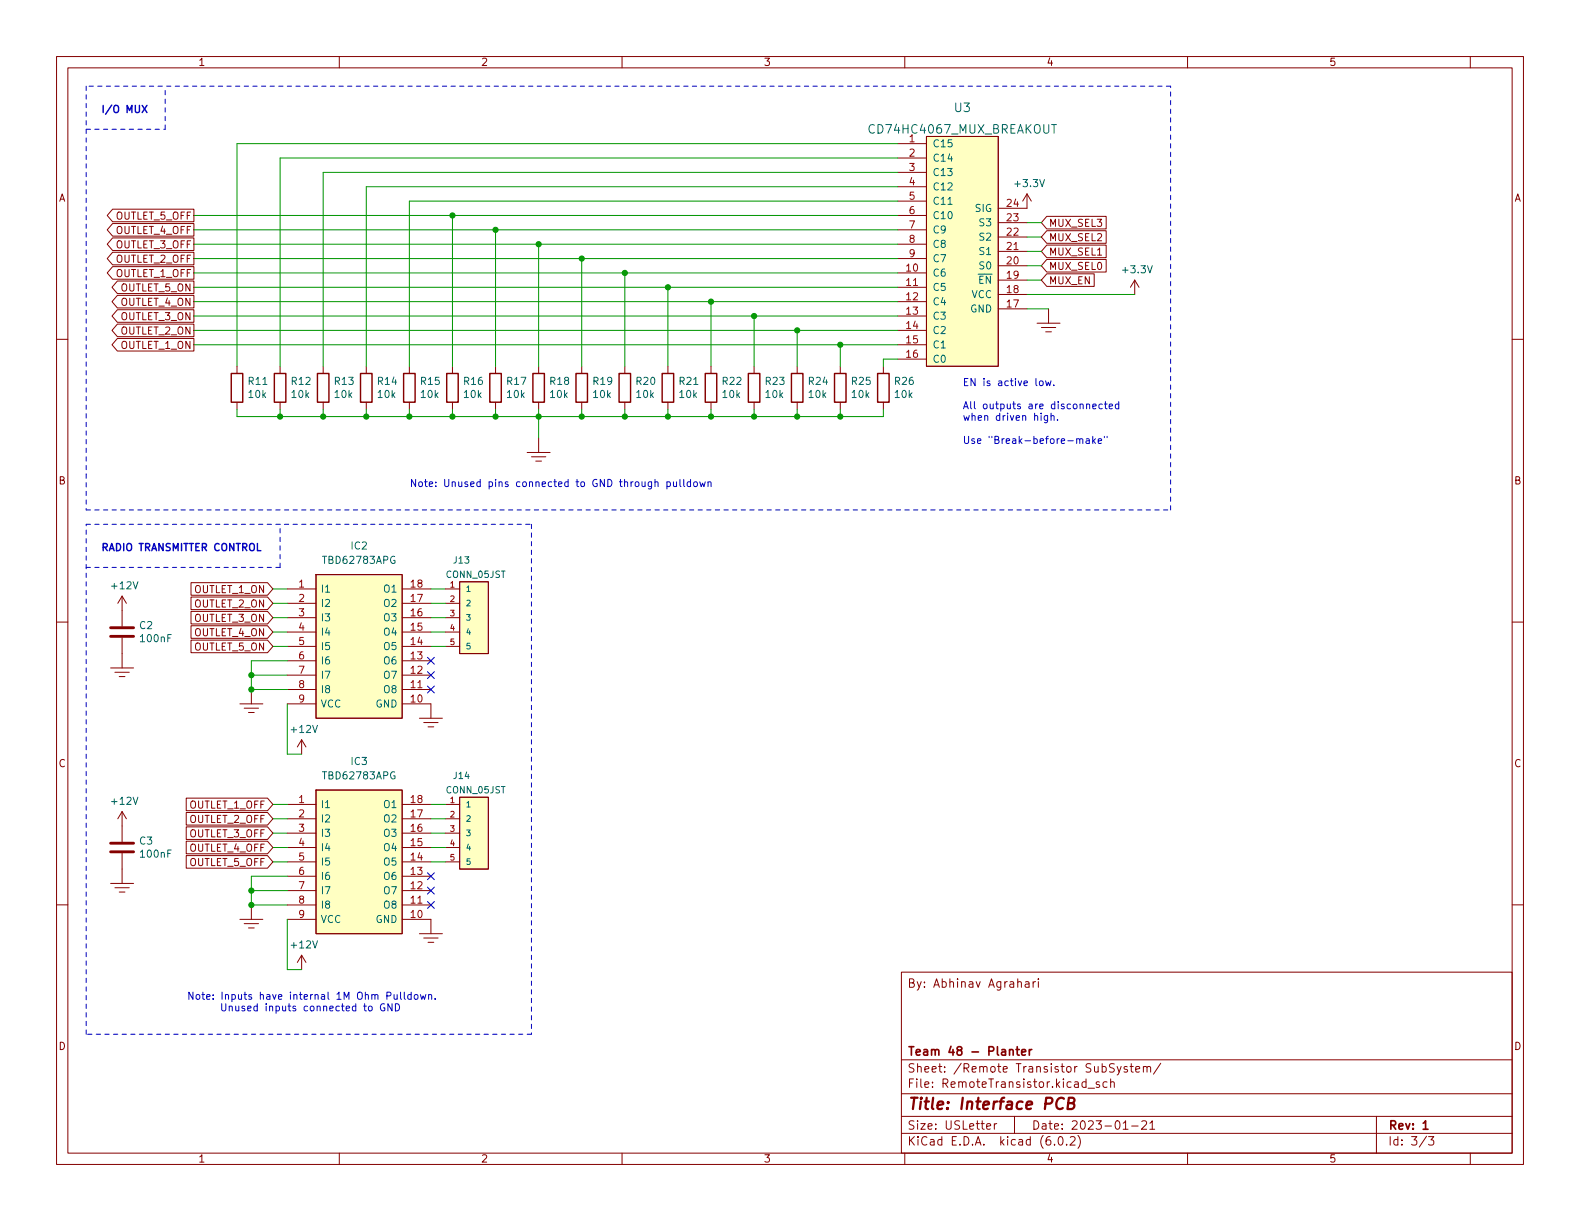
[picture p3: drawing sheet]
<svg xmlns="http://www.w3.org/2000/svg" width="279mm" height="216mm" viewBox="0 0 279 216" stroke-linecap="round" stroke-linejoin="round" font-family="sans-serif">
<g fill="none" stroke="#840000" stroke-width=".18">
<path d="M10 10h259.4v195.9h-259.4zM12 12h255.4v191.9h-255.4zM60 10v2M110 10v2M160 10v2M210 10v2M260 10v2M19.9 37h14.4v2.2h-14.4l-.9-1.1zM19.9 39.5h14.4v2.3h-14.4l-.9-1.2zM158.7 25.4h5.1M158.7 27.9h5.1M158.7 30.5h5.1"/>
<path d="M158.7 33h5.1M158.7 35.6h5.1M158.7 38.1h5.1M163.8 24.1h12.7v40.7h-12.7zM176.5 39.4h5.1M181.6 34.3l-.8 1.3M181.6 34.3v2.5h-5.1M181.6 34.3l.8 1.3M185.1 38.3h10.5v2.2h-10.5l-1-1.1zM10 60h2M19.9 42.1h14.4v2.2h-14.4l-.9-1.1zM19.9 44.6h14.4v2.2h-14.4l-.9-1.1z"/>
<path d="M19.9 47.1h14.4v2.3h-14.4l-.9-1.1zM20.8 59.8h13.5v2.3h-13.5l-1-1.1zM20.8 57.3h13.5v2.2h-13.5l-1-1.1zM20.8 54.8h13.5v2.2h-13.5l-1-1.1zM20.8 49.7h13.5v2.2h-13.5l-1-1.1zM20.8 52.2h13.5v2.3h-13.5l-1-1.2zM158.7 48.3h5.1M158.7 50.8h5.1M158.7 53.3h5.1M158.7 55.9h5.1M158.7 58.4h5.1M158.7 40.6h5.1"/>
<path d="M158.7 43.2h5.1M158.7 45.7h5.1M176.5 54.6h5.1M176.5 52.1h5.1M176.5 49.5h5.1M176.5 47h5.1M176.5 44.5h5.1M176.5 41.9h5.1M183.4 57.2h4.1M184.1 57.9h2.6M184.9 58.7h1M185.1 40.8h10.5v2.2h-10.5l-1-1.1z"/>
<path d="M185.1 43.3h10.5v2.3h-10.5l-1-1.1zM185.1 45.9h10.5v2.2h-10.5l-1-1.1zM185.1 48.4h8.4v2.2h-8.4l-1-1.1zM185.4 54.6v2.6M200.7 49.5l-.8 1.3M200.7 49.5v2.6M200.7 49.5l.7 1.3M267.4 60h2M41.9 64.8v1.2M41.9 71.1v1.3M49.5 64.8v1.2M49.5 71.1v1.3"/>
<path d="M57.1 64.8v1.2M57.1 71.1v1.3M64.8 64.8v1.2M64.8 71.1v1.3M72.4 64.8v1.2M72.4 71.1v1.3M80 64.8v1.2M80 71.1v1.3M87.6 64.8v1.2M87.6 71.1v1.3M95.2 64.8v1.2M95.2 71.1v1.3"/>
<path d="M95.2 77.5v2.5M102.9 64.8v1.2M102.9 71.1v1.3M110.5 64.8v1.2M110.5 71.1v1.3M118.1 64.8v1.2M118.1 71.1v1.3M125.7 64.8v1.2M125.7 71.1v1.3M133.3 64.8v1.2M133.3 71.1v1.3M141 64.8v1.2"/>
<path d="M141 71.1v1.3M148.6 64.8v1.2M148.6 71.1v1.3M156.2 64.8v1.2M156.2 71.1v1.3M158.7 61h5.1M158.7 63.5h5.1M93.2 80h4.1M94 80.8h2.5M94.7 81.5h1.1M10 110h2M19.6 118.1h4"/>
<path d="M20.3 118.9h2.6M21.1 119.6h1M21.6 105.4v5.3M21.6 112.8v5.3M21.6 105.4l-.8 1.3M21.6 105.4l.8 1.3M33.8 113.2h13.5l1 1.1-1 1.1h-13.5zM33.8 110.6h13.5l1 1.2-1 1.1h-13.5zM33.8 108.1h13.5l1 1.1-1 1.1h-13.5zM33.8 103h13.5l1 1.1-1 1.2h-13.5zM33.8 105.6h13.5l1 1.1-1 1.1h-13.5zM50.8 104.1h5.1"/>
<path d="M50.8 106.7h5.1M50.8 109.2h5.1M50.8 111.8h5.1M50.8 114.3h5.1M50.8 119.4h5.1M50.8 116.8h5.1M55.9 101.6h15.2v25.4h-15.2zM71.1 104.1h5.1M71.1 106.7h5.1M71.1 109.2h5.1M71.1 111.8h5.1M71.1 114.3h5.1"/>
<path d="M71.1 119.4h5.1M71.1 116.8h5.1M78.7 104.1h2.6M78.7 106.7h2.6M78.7 109.2h2.6M78.7 111.8h2.6M78.7 114.3h2.6M81.3 102.9h5.1v12.7h-5.1zM267.4 110h2M42.4 124.5h4.1M43.2 125.2h2.5M43.9 126h1.1"/>
<path d="M44.4 121.9v2.6M50.8 124.5h5.1M50.8 121.9h5.1M53.3 130.8v2.6M53.3 130.8l-.7 1.3M53.3 130.8l.8 1.3M55.9 139.7h15.2v25.4h-15.2zM71.1 124.5h5.1v2.5M71.1 121.9h5.1M74.2 127h4M74.9 127.8h2.6M75.7 128.5h1"/>
<path d="M10 160h2M19.6 156.2h4M20.3 157h2.6M21.1 157.7h1M21.6 143.5v5.3M21.6 150.9v5.3M21.6 143.5l-.8 1.3M21.6 143.5l.8 1.3M32.9 141.1h14.4l1 1.1-1 1.2h-14.4zM32.9 143.7h14.4l1 1.1-1 1.1h-14.4zM32.9 151.3h14.4l1 1.1-1 1.1h-14.4zM32.9 148.7h14.4l1 1.2-1 1.1h-14.4z"/>
<path d="M32.9 146.2h14.4l1 1.1-1 1.1h-14.4zM50.8 142.2h5.1M50.8 144.8h5.1M50.8 147.3h5.1M50.8 149.9h5.1M50.8 152.4h5.1M50.8 157.5h5.1M50.8 154.9h5.1M71.1 142.2h5.1M71.1 144.8h5.1M71.1 147.3h5.1M71.1 149.9h5.1"/>
<path d="M71.1 152.4h5.1M71.1 157.5h5.1M71.1 154.9h5.1M78.7 142.2h2.6M78.7 144.8h2.6M78.7 147.3h2.6M78.7 149.9h2.6M78.7 152.4h2.6M81.3 141h5.1v12.7h-5.1zM267.4 160h2M42.4 162.6h4.1M43.2 163.3h2.5"/>
<path d="M43.9 164.1h1.1M44.4 160v2.6M50.8 162.6h5.1M50.8 160h5.1M53.3 168.9l-.7 1.3M53.3 168.9v2.6M53.3 168.9l.8 1.3M71.1 162.6h5.1v2.5M71.1 160h5.1M74.2 165.1h4M74.9 165.9h2.6M75.7 166.6h1"/>
<path d="M159.4 171.9h108v32h-108zM180 173.7l.2-.1h.3l.1 1M181.3 173.6h.6l.1 1M182 173.9l-.5 .1a.29 .29 0 0 0-.2 .3 .29 .29 0 0 0 .2 .3l.5-.1M182.7 173.6v1M183.1 173.6h-.3l-.1 .3M183.6 173.1v.1M183.6 173.6v1M159.4 197.4h108M159.4 193.4h108M159.4 187.4h108M174.5 199.2l.7-.2-.1-.3h-.4l-.2 .2v.7h.6"/>
<path d="M175.8 198.7v1M176.3 198.7h-.3l-.2 .3M179.4 197.4v3M192 191.4l-.4-.1-.3 .3v.4l.2 .2h.5M192 190.8v1.5M192.4 192.4h1.1M194.4 191.4l-.4-.1-.2 .2 .1 .2 .5 .2v.3h-.6M195.8 191.4l-.5-.1-.3 .3v.4l.2 .2h.6M196.4 191.4l.2-.1 .4 .1v.9M196.4 190.8v1.5M197.5 188.6l.4 1M198.3 188.6l-.5 1.3-.3 .2"/>
<path d="M198.6 198.6l.4-.4v1.5M198.6 199.7h.9M199.3 188.7l-.3-.1-.2 .2v.2l.5 .1v.4h-.5M199.8 188.6h.6M200 188.1v1.3l.4 .2M200.1 199.1h1.2M200.8 189.1l.7-.2v-.2l-.5-.1-.2 .2 .1 .7h.6M201.9 198.3l.6-.1 .2 .1 .1 .3-1 1.1h1M202.2 188.7l.2-.1 .4 .1v.9M202.2 188.6v1M202.8 188.8l.2-.2 .4 .1 .1 .9M203.3 198.6l.5-.4v1.5"/>
<path d="M203.3 199.7h.9M205.3 188l-1.3 1.9M243.4 197.4v6.5M60 203.9v2M110 203.9v2M159.4 200.4h108M160 203.9v2M186.5 202.3v.2M187.3 201h.2a.81 .81 0 0 1 .6 .6 .81 .81 0 0 1-.3 .8l-.2 .1a.81 .81 0 0 1-.6-.6 .81 .81 0 0 1 .3-.9zM188.6 202.3v.2M189.3 201.1l.5-.1 .2 .1 .1 .3-.9 1.1h.9M190.6 200.8a1.72 1.72 0 0 1 0 2.2"/>
<path d="M210 203.9v2M252.3 200.9l-1.3 1.9M252.6 201h.9l-.5 .5 .5 .2v.6l-.2 .2h-.5l-.2-.2M260 203.9v2"/>
</g>
<path d="M178.5 185.7l.2-.1 .4 .1 .1 .9M178.5 185.6v1M179.7 185.6h.5M179.9 185.1v1.3l.3 .2M180.7 186.1l.7-.2-.1-.2-.4-.1-.2 .2v.7h.6M182 185.6v1M182.5 185.6l-.3 .1-.2 .2M251.7 198.6l.4-.4v1.5M251.7 199.7h.8" fill="none" stroke="#840000" stroke-width=".3"/>
<path d="M188.1 194.3a.88 .88 0 0 0-1 0 .88 .88 0 0 0-.3 .9 .69 .69 0 0 0 .3 .8 .69 .69 0 0 0 .8-.1M188.9 195.1l.9-.1a.46 .46 0 0 0 .2-.5 .46 .46 0 0 0-.3-.4h-.7l-.2 2h.7a.53 .53 0 0 0 .5-.5 .53 .53 0 0 0-.4-.5" fill="none" stroke="#840000" stroke-width=".4"/>
<g fill="#ffffc2" stroke="#ffffc2" stroke-width=".18">
<path d="M81.3 141h5.1v12.7h-5.1z"/>
<path d="M55.9 139.7h15.2v25.4h-15.2z"/>
<path d="M81.3 102.9h5.1v12.7h-5.1z"/>
<path d="M55.9 101.6h15.2v25.4h-15.2z"/>
<path d="M163.8 24.1h12.7v40.7h-12.7z"/>
</g>
<g fill="none" stroke="#840000" stroke-width=".25">
<path d="M40.9 66h2v5.1h-2zM48.5 66h2v5.1h-2zM56.1 66h2.1v5.1h-2.1zM63.8 66h2v5.1h-2zM71.4 66h2v5.1h-2zM79 66h2v5.1h-2zM86.6 66h2v5.1h-2zM94.2 66h2.1v5.1h-2.1zM101.9 66h2v5.1h-2zM109.5 66h2v5.1h-2zM117.1 66h2v5.1h-2zM124.7 66h2v5.1h-2z"/>
<path d="M132.3 66h2.1v5.1h-2.1zM140 66h2v5.1h-2zM147.6 66h2v5.1h-2zM155.2 66h2v5.1h-2z"/>
</g>
<path d="M19.6 112.5h4M19.6 111h4M19.6 150.6h4M19.6 149.1h4" fill="none" stroke="#840000" stroke-width=".51"/>
<path d="M167.6 36.1h.8M186 22h.8" fill="none" stroke="#006464" stroke-width=".18"/>
<g fill="none" stroke="#0000c2" stroke-width=".18">
<path d="M183.9 67.4l.3-.1 .3 .3v.4l-.3 .2-.3-.1-.1-.1zM184.9 67.3l.2 .9 .3-.6 .2 .6 .3-.9M185.3 73.5v1l-.3 .3-.3-.1M185.3 73.5h-.4l-.3 .2 .2 .6h.5M185.9 73.6l.1-.1h.3l.1 .8M185.9 73.1v1.2M186.3 68.1v.1M187 74.2v.1M190.4 77.7l.2-.1h.3v.8M190.9 77.8l.2-.2h.3l.1 .8M192.1 77.6h.5v.8M192.6 77.9h-.4l-.2 .2 .2 .3h.4"/>
<path d="M193.2 71.9l.6-.2v-.2l-.4-.1-.2 .2 .1 .6h.5M193.2 77.1v1.3M193.4 77.9l.3 .5M193.7 77.6l-.5 .5M194.2 78l.6-.1-.1-.3h-.3l-.2 .2 .1 .6h.4M194.9 71.5l-.3-.1-.3 .3 .1 .5h.5M195.3 71.4h.5M195.3 77.1v.3M195.5 71v1.1l.3 .2M195.8 77.1v.3M196.1 71.9l.6-.2v-.2l-.4-.1-.2 .2 .1 .6h.5M197.8 71.5l-.3-.1-.3 .3 .1 .5h.5"/>
<path d="M197.8 71v1.3M117.9 85.3l.4-.1 .2 .2-.1 .6h-.5M117.9 85.2v1.3M119.1 85.2l.1 .8h.3l.1-.1M119.6 85.2v.8M120.2 84.8v1.1l.2 .1M120.9 84.8v1.1l.2 .1M122.1 85.3l-.3-.1-.3 .2 .1 .6h.5M122.1 84.8v1.2M122.8 85.3l.3-.1 .2 .2v.4l-.2 .2h-.3l-.1-.2zM123.8 85.2l.2 .8 .2-.6 .3 .6 .2-.8M125.2 85.3l.2-.1 .3 .1v.7"/>
<path d="M125.2 85.2v.8M62.9 178l-.4-.1-.2 .2 .1 .6h.5M62.9 177.5v1.2M64.3 177.9h.5M64.5 177.5v1.1l.3 .1M65.3 178l.3-.1 .2 .2v.4l-.2 .2h-.3l-.2-.2zM68 177.5a.59 .59 0 0 0-.7 .6 .59 .59 0 0 0 .7 .6l.1-.5h-.3M68.4 176.1l.6-.1 .1-.1v-.3l-.7-.2v1.3M69.3 177.5v1.2l-.7-1.2v1.2M69.7 175.9v.7l.3 .1 .2-.1M69.9 177.5a.64 .64 0 0 1 .8 .6 .64 .64 0 0 1-.8 .6zM70.2 175.9v.8"/>
<path d="M70.8 175.4v1.1l.2 .2M71.5 175.4v1.1l.2 .2M72.7 175.9h-.4l-.2 .2 .1 .5h.5M72.7 175.4v1.3M73.4 175.9h.3l.2 .2v.4l-.2 .2-.3-.1-.1-.1zM74.3 175.9l.3 .8 .2-.6 .3 .6 .2-.8M75.8 176l.2-.1h.3v.8M75.8 175.9v.8M76.9 176.6v.1"/>
</g>
<path d="M25.1 18.6l.9 1.3M26 18.6l-.9 1.3" fill="none" stroke="#0000c2" stroke-width=".25"/>
<g fill="none" stroke="#0000c2" stroke-width=".18" stroke-dasharray=".8 .8">
<path d="M15.2 15.2v68.6M207 15.2h-191.8M15.2 22.9h14M29.2 22.9v-7.7M15.2 83.8v6.4M15.2 90.2h191.8M15.2 92.7h78.8M94 92.7v90.2M207 90.2v-75M15.2 100.3h34.3M49.5 100.3v-7.6M15.2 182.9v-90.2"/>
<path d="M94 182.9h-78.8"/>
</g>
<g fill="none" stroke="#009600" stroke-width=".18">
<path d="M34.3 38.1h124.4M80 38.1v26.7M158.7 30.5h-101.6v34.3M158.7 33h-93.9v31.8M158.7 27.9h-109.2v36.9M158.7 35.6h-86.3v29.2M158.7 25.4h-116.8v39.4M181.6 39.4h2.5M34.3 50.8h124.4M34.3 55.9h124.4M34.3 43.2h124.4M34.3 53.3h124.4"/>
<path d="M34.3 40.6h124.4M34.3 45.7h124.4M34.3 48.3h124.4M34.3 58.4h124.4M87.6 40.6v24.2M95.2 43.2v21.6M102.9 45.7v19.1M110.5 48.3v16.5M118.1 50.8v14M125.7 53.3v11.5M133.3 55.9v8.9M141 58.4v6.4"/>
<path d="M181.6 44.5h2.5M181.6 47h2.5M181.6 49.5h2.5M181.6 41.9h2.5M181.6 52.1h19.1M181.6 54.6h3.8M34.3 61h124.4M41.9 72.4v1.3h114.3v-1.3M49.5 72.4v1.3M57.1 72.4v1.3M64.8 72.4v1.3M72.4 72.4v1.3"/>
<path d="M80 72.4v1.3M87.6 72.4v1.3M95.2 72.4v5.1M102.9 72.4v1.3M110.5 72.4v1.3M118.1 72.4v1.3M125.7 72.4v1.3M133.3 72.4v1.3M141 72.4v1.3M148.6 61v3.8M148.6 72.4v1.3M158.7 63.5h-2.5v1.3"/>
<path d="M44.4 119.4h6.4M48.3 111.8h2.5M48.3 114.3h2.5M48.3 104.1h2.5M48.3 106.7h2.5M48.3 109.2h2.5M50.8 116.8h-6.4v5.1h6.4M76.2 111.8h2.5M76.2 114.3h2.5M76.2 104.1h2.5M76.2 106.7h2.5M76.2 109.2h2.5"/>
<path d="M50.8 124.5v8.9h2.5M44.4 157.5h6.4M48.3 142.2h2.5M48.3 144.8h2.5M48.3 152.4h2.5M48.3 149.9h2.5M48.3 147.3h2.5M50.8 154.9h-6.4v5.1h6.4M76.2 142.2h2.5M76.2 144.8h2.5M76.2 152.4h2.5M76.2 149.9h2.5"/>
<path d="M76.2 147.3h2.5M50.8 162.6v8.9h2.5"/>
</g>
<path d="M75.6 116.2l1.2 1.2M75.6 118.8l1.2 1.2M76.8 116.2l-1.2 1.2M76.8 118.8l-1.2 1.2M75.6 121.3l1.2 1.2M76.8 121.3l-1.2 1.2M75.6 154.3l1.2 1.2M75.6 159.4l1.2 1.2M75.6 156.9l1.2 1.2M76.8 154.3l-1.2 1.2M76.8 159.4l-1.2 1.2M76.8 156.9l-1.2 1.2" fill="none" stroke="#000084" stroke-width=".18"/>
<g fill="#009600" stroke="#009600" stroke-width=".18">
<circle cx="44.4" cy="160" r=".46"/>
<circle cx="44.4" cy="157.5" r=".46"/>
<circle cx="118.1" cy="50.8" r=".46"/>
<circle cx="95.2" cy="43.2" r=".46"/>
<circle cx="80" cy="38.1" r=".46"/>
<circle cx="102.9" cy="45.7" r=".46"/>
<circle cx="110.5" cy="48.3" r=".46"/>
<circle cx="87.6" cy="40.6" r=".46"/>
<circle cx="125.7" cy="73.7" r=".46"/>
<circle cx="118.1" cy="73.7" r=".46"/>
<circle cx="141" cy="73.7" r=".46"/>
<circle cx="148.6" cy="73.7" r=".46"/>
<circle cx="141" cy="58.4" r=".46"/>
<circle cx="133.3" cy="55.9" r=".46"/>
<circle cx="125.7" cy="53.3" r=".46"/>
<circle cx="133.3" cy="73.7" r=".46"/>
<circle cx="64.8" cy="73.7" r=".46"/>
<circle cx="57.1" cy="73.7" r=".46"/>
<circle cx="110.5" cy="73.7" r=".46"/>
<circle cx="102.9" cy="73.7" r=".46"/>
<circle cx="80" cy="73.7" r=".46"/>
<circle cx="72.4" cy="73.7" r=".46"/>
<circle cx="95.2" cy="73.7" r=".46"/>
<circle cx="87.6" cy="73.7" r=".46"/>
<circle cx="49.5" cy="73.7" r=".46"/>
<circle cx="44.4" cy="121.9" r=".46"/>
<circle cx="44.4" cy="119.4" r=".46"/>
<circle cx="148.6" cy="61" r=".46"/>
</g>
<text font-size="2.8" fill="#840000" x="160.4" y="196.2">Title: Interface PCB</text>
<g font-size="2.1" fill="#006464">
<text x="154" y="23.6">CD74HC4067_MUX_BREAKOUT</text>
<text x="168.8" y="19.8">U3</text>
</g>
<g font-size="2.1" fill="#840000">
<text x="160.4" y="174.6">By: Abhinav Agrahari</text>
<text x="160.4" y="189.7">Sheet: /Remote Transistor SubSystem/</text>
<text x="160.4" y="186.7">Team 48 - Planter</text>
<text x="160.4" y="192.4">File: RemoteTransistor.kicad_sch</text>
<text x="160.4" y="202.5">KiCad E.D.A. kicad (6.0.2)</text>
<text x="160.4" y="199.7">Size: USLetter</text>
<text x="182.4" y="199.7">Date: 2023-01-21</text>
<text x="245.4" y="199.7">Rev: 1</text>
<text x="245.4" y="202.5">Id: 3/3</text>
</g>
<g font-size="1.8" fill="#840000">
<text x="35" y="11.6">1</text>
<text x="85" y="11.6">2</text>
<text x="135" y="11.6">3</text>
<text x="185" y="11.6">4</text>
<text x="235" y="11.6">5</text>
<text x="10.3" y="35.6">A</text>
<text x="267.7" y="35.6">A</text>
<text x="20.4" y="38.8">OUTLET_5_OFF</text>
<text x="20.4" y="41.4">OUTLET_4_OFF</text>
<text x="185.4" y="40.1">MUX_SEL3</text>
<text x="20.4" y="43.9">OUTLET_3_OFF</text>
<text x="20.4" y="46.4">OUTLET_2_OFF</text>
<text x="185.4" y="42.6">MUX_SEL2</text>
<text x="185.4" y="45.2">MUX_SEL1</text>
<text x="185.4" y="47.7">MUX_SEL0</text>
<text x="20.4" y="49">OUTLET_1_OFF</text>
<text x="21.3" y="51.5">OUTLET_5_ON</text>
<text x="185.4" y="50.3">MUX_EN</text>
<text x="21.3" y="59.1">OUTLET_2_ON</text>
<text x="21.3" y="56.6">OUTLET_3_ON</text>
<text x="21.3" y="54.1">OUTLET_4_ON</text>
<text x="21.3" y="61.7">OUTLET_1_ON</text>
<text x="10.3" y="85.7">B</text>
<text x="267.7" y="85.7">B</text>
<text x="34.3" y="104.9">OUTLET_1_ON</text>
<text x="34.3" y="107.4">OUTLET_2_ON</text>
<text x="34.3" y="112.5">OUTLET_4_ON</text>
<text x="34.3" y="109.9">OUTLET_3_ON</text>
<text x="34.3" y="115">OUTLET_5_ON</text>
<text x="10.3" y="135.6">C</text>
<text x="267.7" y="135.6">C</text>
<text x="33.4" y="143">OUTLET_1_OFF</text>
<text x="33.4" y="145.5">OUTLET_2_OFF</text>
<text x="33.4" y="148">OUTLET_3_OFF</text>
<text x="33.4" y="153.1">OUTLET_5_OFF</text>
<text x="33.4" y="150.6">OUTLET_4_OFF</text>
<text x="10.3" y="185.7">D</text>
<text x="267.7" y="185.7">D</text>
<text x="35" y="205.6">1</text>
<text x="85" y="205.6">2</text>
<text x="135" y="205.6">3</text>
<text x="185" y="205.6">4</text>
<text x="235" y="205.6">5</text>
</g>
<g font-size="1.8" fill="#0000c2">
<text x="17.8" y="20">I/O MUX</text>
<text x="170.2" y="68.3">EN is active low.</text>
<text x="170.2" y="72.3">All outputs are disconnected</text>
<text x="170.2" y="74.4">when driven high.</text>
<text x="170.2" y="78.5">Use &quot;Break-before-make&quot;</text>
<text x="72.4" y="86.1">Note: Unused pins connected to GND through pulldown</text>
<text x="17.8" y="97.4">RADIO TRANSMITTER CONTROL</text>
<text x="33" y="176.8">Note: Inputs have internal 1M Ohm Pulldown.</text>
<text x="36" y="178.8">Unused inputs connected to GND</text>
</g>
<g font-size="1.8" fill="#a90000">
<text x="160.8" y="25.1">1</text>
<text x="160.8" y="27.7">2</text>
<text x="160.8" y="30.2">3</text>
<text x="160.8" y="32.8">4</text>
<text x="160.8" y="35.3">5</text>
<text x="160.8" y="37.8">6</text>
<text x="160.8" y="40.4">7</text>
<text x="178.1" y="41.7">22</text>
<text x="178.1" y="39.1">23</text>
<text x="178.1" y="36.6">24</text>
<text x="160.8" y="42.9">8</text>
<text x="160.8" y="45.5">9</text>
<text x="178.1" y="46.7">20</text>
<text x="178.1" y="44.2">21</text>
<text x="160.3" y="48">10</text>
<text x="160.3" y="50.5">11</text>
<text x="160.3" y="53.1">12</text>
<text x="178.1" y="51.8">18</text>
<text x="178.1" y="49.3">19</text>
<text x="160.3" y="55.6">13</text>
<text x="160.3" y="58.2">14</text>
<text x="178.1" y="54.4">17</text>
<text x="160.3" y="60.7">15</text>
<text x="160.3" y="63.2">16</text>
<text x="52.8" y="103.9">1</text>
<text x="52.8" y="106.4">2</text>
<text x="72.7" y="106.4">17</text>
<text x="72.7" y="103.9">18</text>
<text x="52.8" y="109">3</text>
<text x="52.8" y="111.5">4</text>
<text x="72.7" y="111.5">15</text>
<text x="72.7" y="109">16</text>
<text x="52.8" y="114">5</text>
<text x="52.8" y="116.6">6</text>
<text x="52.8" y="119.1">7</text>
<text x="72.7" y="119.1">12</text>
<text x="72.7" y="116.6">13</text>
<text x="72.7" y="114">14</text>
<text x="52.8" y="121.7">8</text>
<text x="52.8" y="124.2">9</text>
<text x="72.7" y="124.2">10</text>
<text x="72.7" y="121.7">11</text>
<text x="52.8" y="142">1</text>
<text x="72.7" y="142">18</text>
<text x="52.8" y="144.5">2</text>
<text x="52.8" y="147.1">3</text>
<text x="52.8" y="149.6">4</text>
<text x="72.7" y="149.6">15</text>
<text x="72.7" y="147.1">16</text>
<text x="72.7" y="144.5">17</text>
<text x="52.8" y="152.1">5</text>
<text x="52.8" y="154.7">6</text>
<text x="72.7" y="154.7">13</text>
<text x="72.7" y="152.1">14</text>
<text x="52.8" y="157.2">7</text>
<text x="52.8" y="159.8">8</text>
<text x="72.7" y="159.8">11</text>
<text x="72.7" y="157.2">12</text>
<text x="52.8" y="162.3">9</text>
<text x="72.7" y="162.3">10</text>
</g>
<g font-size="1.8" fill="#006464">
<text x="164.8" y="26">C15</text>
<text x="164.8" y="28.6">C14</text>
<text x="164.8" y="31.1">C13</text>
<text x="164.8" y="33.7">C12</text>
<text x="179.7" y="33.1">+3.3V</text>
<text x="164.8" y="36.2">C11</text>
<text x="164.8" y="38.7">C10</text>
<text x="164.8" y="41.3">C9</text>
<text x="172.5" y="37.5">SIG</text>
<text x="173.4" y="40">S3</text>
<text x="164.8" y="43.8">C8</text>
<text x="164.8" y="46.4">C7</text>
<text x="173.4" y="47.6">S0</text>
<text x="173.4" y="45.1">S1</text>
<text x="173.4" y="42.5">S2</text>
<text x="164.8" y="48.9">C6</text>
<text x="164.8" y="51.4">C5</text>
<text x="164.8" y="54">C4</text>
<text x="171.7" y="50.2">~{EN}</text>
<text x="171.8" y="52.7">VCC</text>
<text x="198.7" y="48.3">+3.3V</text>
<text x="164.8" y="56.5">C3</text>
<text x="164.8" y="59.1">C2</text>
<text x="171.6" y="55.2">GND</text>
<text x="164.8" y="61.6">C1</text>
<text x="164.8" y="64.1">C0</text>
<text x="44" y="68">R11</text>
<text x="44" y="70.4">10k</text>
<text x="51.6" y="68">R12</text>
<text x="51.6" y="70.4">10k</text>
<text x="59.2" y="68">R13</text>
<text x="59.3" y="70.4">10k</text>
<text x="66.9" y="68">R14</text>
<text x="66.9" y="70.4">10k</text>
<text x="74.5" y="68">R15</text>
<text x="74.5" y="70.4">10k</text>
<text x="82.1" y="68">R16</text>
<text x="82.1" y="70.4">10k</text>
<text x="89.7" y="68">R17</text>
<text x="89.7" y="70.4">10k</text>
<text x="97.3" y="68">R18</text>
<text x="97.4" y="70.4">10k</text>
<text x="105" y="68">R19</text>
<text x="105" y="70.4">10k</text>
<text x="112.6" y="68">R20</text>
<text x="112.6" y="70.4">10k</text>
<text x="120.2" y="68">R21</text>
<text x="120.2" y="70.4">10k</text>
<text x="127.8" y="68">R22</text>
<text x="127.8" y="70.4">10k</text>
<text x="135.4" y="68">R23</text>
<text x="135.5" y="70.4">10k</text>
<text x="143.1" y="68">R24</text>
<text x="143.1" y="70.4">10k</text>
<text x="150.7" y="68">R25</text>
<text x="150.7" y="70.4">10k</text>
<text x="158.3" y="68">R26</text>
<text x="158.3" y="70.4">10k</text>
<text x="57.3" y="99.7">TBD62783APG</text>
<text x="62.1" y="97.2">IC2</text>
<text x="19.9" y="104.2">+12V</text>
<text x="56.6" y="104.8">I1</text>
<text x="56.6" y="107.3">I2</text>
<text x="68" y="107.3">O2</text>
<text x="68" y="104.8">O1</text>
<text x="24.7" y="111.2">C2</text>
<text x="25" y="113.5">100nF</text>
<text x="56.6" y="109.9">I3</text>
<text x="56.6" y="112.4">I4</text>
<text x="68" y="112.4">O4</text>
<text x="68" y="109.9">O3</text>
<text x="56.6" y="114.9">I5</text>
<text x="56.6" y="117.5">I6</text>
<text x="68" y="117.5">O6</text>
<text x="68" y="114.9">O5</text>
<text x="56.6" y="120">I7</text>
<text x="56.6" y="122.6">I8</text>
<text x="56.6" y="125.1">VCC</text>
<text x="66.4" y="125.1">GND</text>
<text x="68" y="122.6">O8</text>
<text x="68" y="120">O7</text>
<text x="51.6" y="129.6">+12V</text>
<text x="57.3" y="137.8">TBD62783APG</text>
<text x="62.1" y="135.3">IC3</text>
<text x="19.9" y="142.3">+12V</text>
<text x="56.6" y="142.9">I1</text>
<text x="68" y="142.9">O1</text>
<text x="24.7" y="149.3">C3</text>
<text x="56.6" y="145.4">I2</text>
<text x="56.6" y="148">I3</text>
<text x="68" y="148">O3</text>
<text x="68" y="145.4">O2</text>
<text x="25" y="151.6">100nF</text>
<text x="56.6" y="150.5">I4</text>
<text x="56.6" y="153">I5</text>
<text x="56.6" y="155.6">I6</text>
<text x="68" y="155.6">O6</text>
<text x="68" y="153">O5</text>
<text x="68" y="150.5">O4</text>
<text x="56.6" y="158.1">I7</text>
<text x="56.6" y="160.7">I8</text>
<text x="68" y="160.7">O8</text>
<text x="68" y="158.1">O7</text>
<text x="51.6" y="167.7">+12V</text>
<text x="56.6" y="163.2">VCC</text>
<text x="66.4" y="163.2">GND</text>
</g>
<g font-size="1.6" fill="#006464">
<text x="80.3" y="99.6">J13</text>
<text x="79" y="102.2">CONN_05JST</text>
<text x="80.3" y="137.7">J14</text>
<text x="79" y="140.3">CONN_05JST</text>
</g>
<g font-size="1.4" fill="#a90000">
<text x="79.6" y="103.9">1</text>
<text x="79.6" y="106.4">2</text>
<text x="79.6" y="109">3</text>
<text x="79.6" y="111.5">4</text>
<text x="79.6" y="114">5</text>
<text x="79.6" y="142">1</text>
<text x="79.6" y="144.5">2</text>
<text x="79.6" y="147.1">3</text>
<text x="79.6" y="149.6">4</text>
<text x="79.6" y="152.1">5</text>
</g>
<g font-size="1.4" fill="#006464">
<text x="82.3" y="104.6">1</text>
<text x="82.3" y="107.2">2</text>
<text x="82.3" y="109.7">3</text>
<text x="82.3" y="112.3">4</text>
<text x="82.3" y="114.8">5</text>
<text x="82.3" y="142.7">1</text>
<text x="82.3" y="145.3">2</text>
<text x="82.3" y="147.8">3</text>
<text x="82.3" y="150.4">4</text>
<text x="82.3" y="152.9">5</text>
</g>
</svg>
